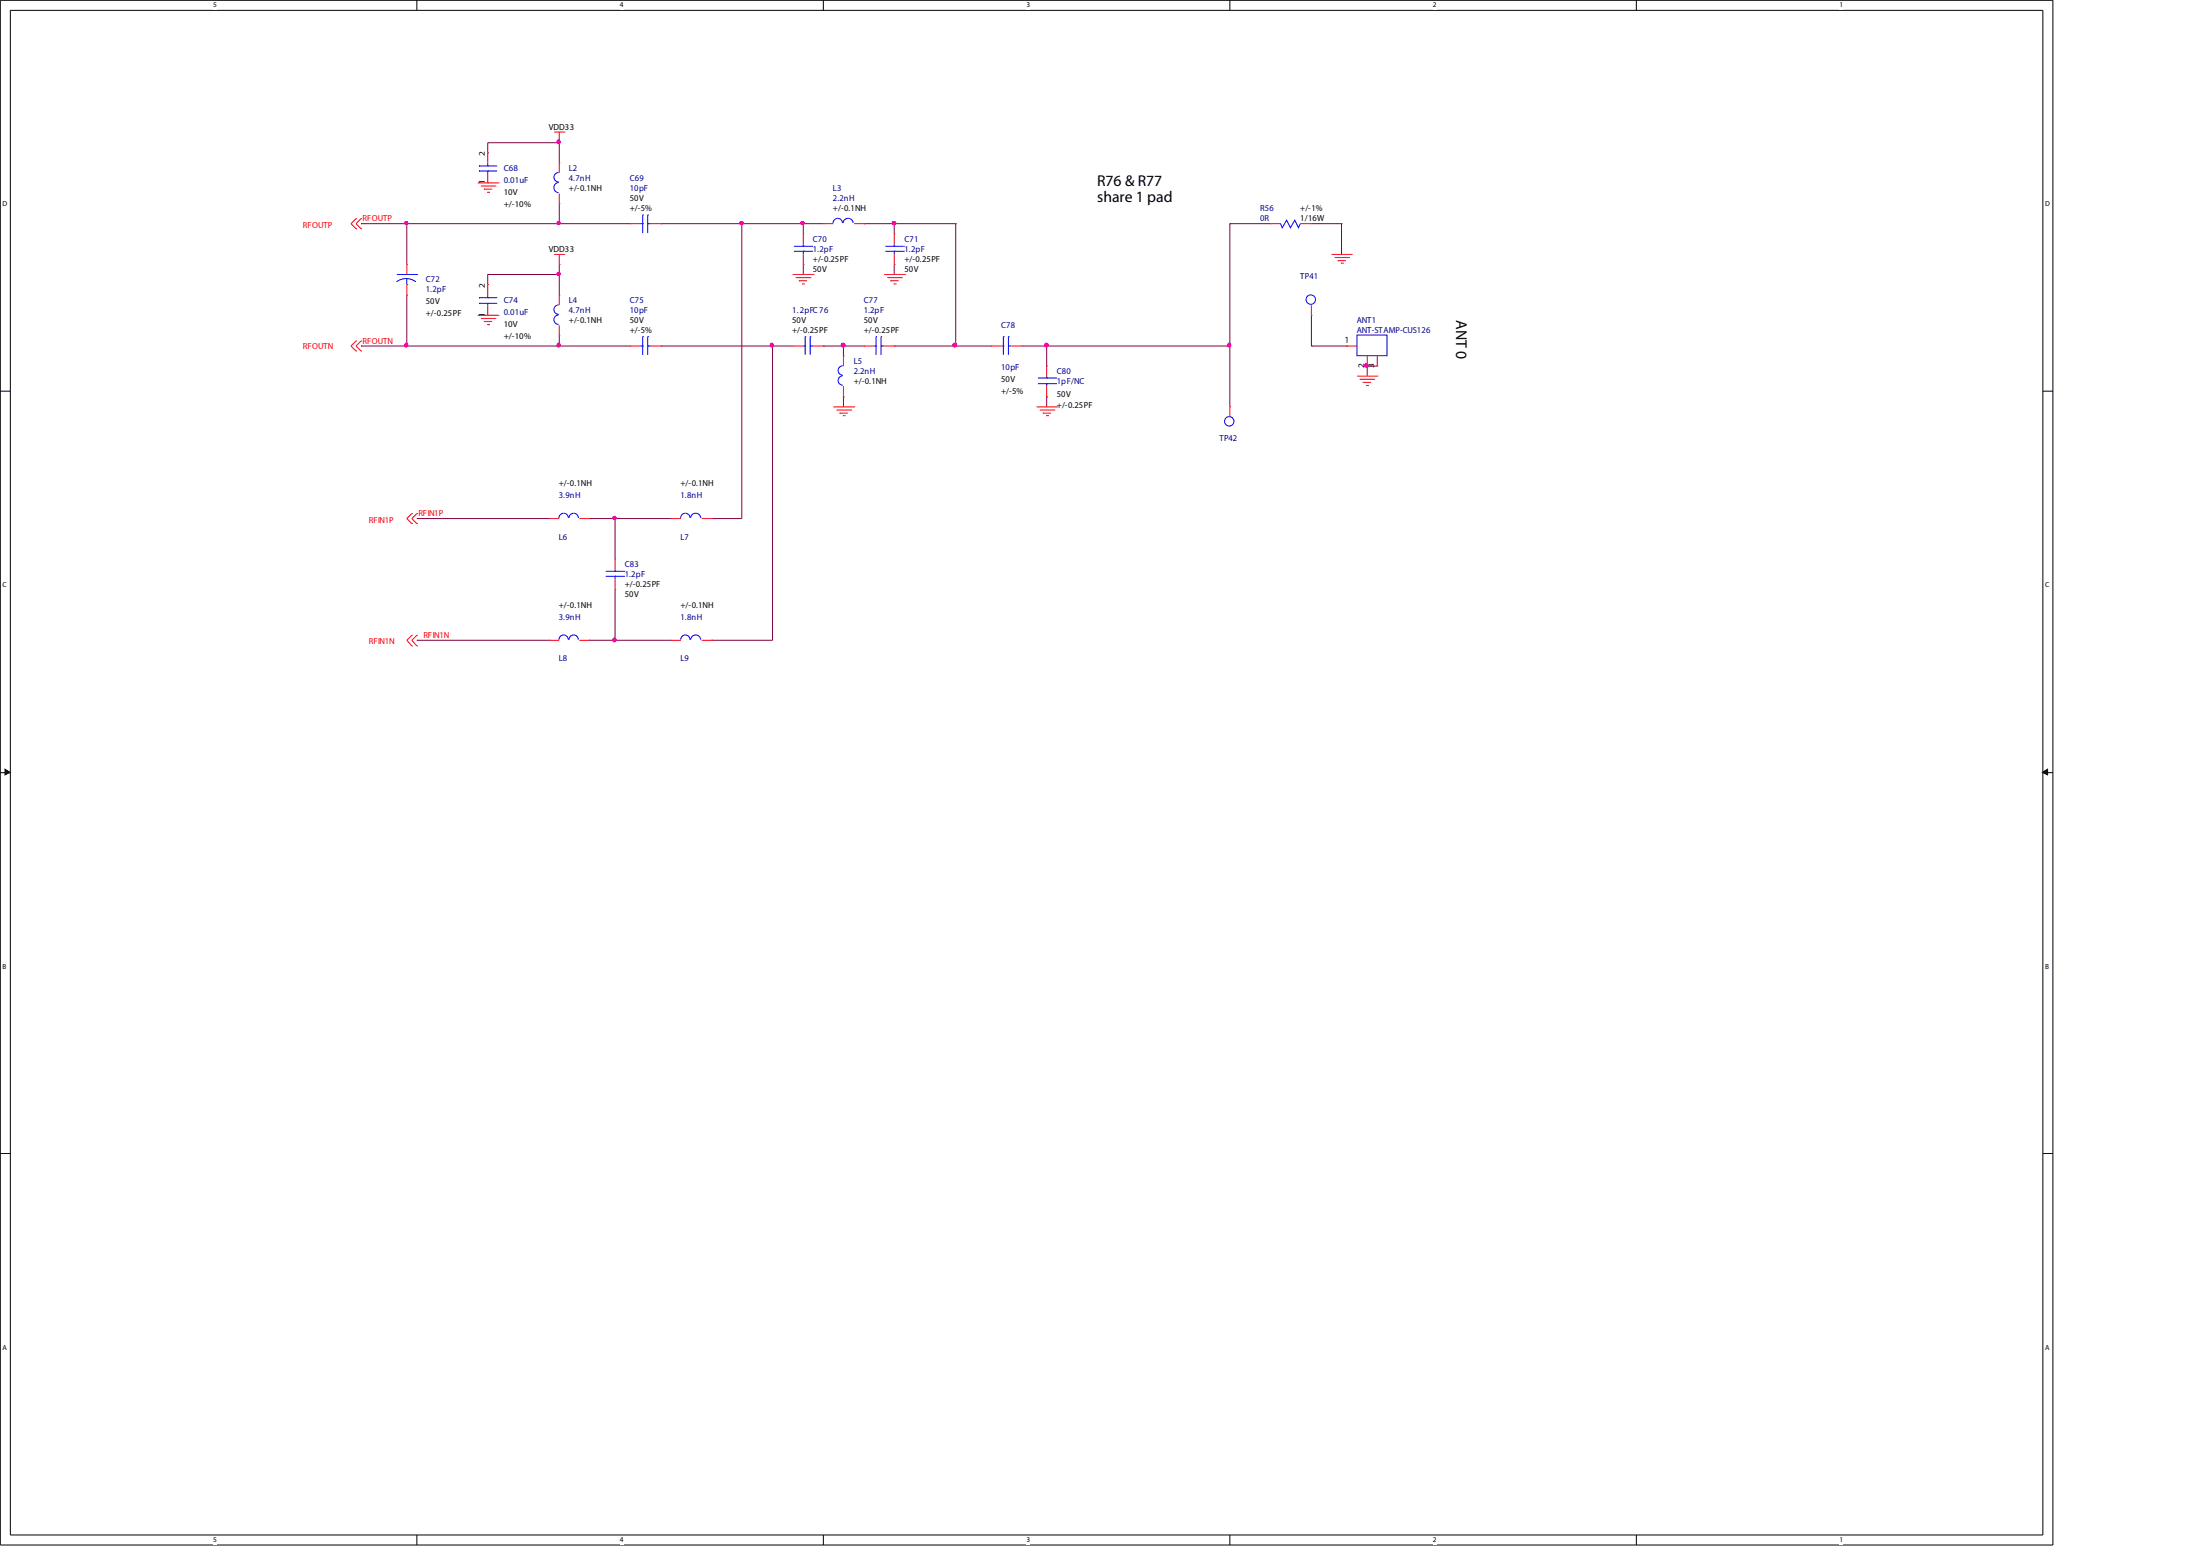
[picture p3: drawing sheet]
<svg xmlns="http://www.w3.org/2000/svg" width="297mm" height="210mm" viewBox="0 0 297 210" stroke-linecap="round" stroke-linejoin="round" font-family="sans-serif">
<!-- layer: Layer 1 -->
<path d="M0 0h277.1v208.5h-277.1zM1.4 1.4h274.3v205.7h-274.3z" fill="none" stroke="#000" stroke-width=".13"/>
<g fill="#fff">
<path d="M28.8 .2h.5v1.1h-.5z"/>
<path d="M28.8 207.3h.5v1.1h-.5z"/>
</g>
<path d="M56.3 0v1.4M56.3 207.1v1.4" fill="none" stroke="#000" stroke-width=".13"/>
<g fill="#fff">
<path d="M83.7 .2h.5v1.1h-.5z"/>
<path d="M83.7 207.3h.5v1.1h-.5z"/>
</g>
<path d="M111.1 0v1.4M111.1 207.1v1.4" fill="none" stroke="#000" stroke-width=".13"/>
<g fill="#fff">
<path d="M138.5 .2h.5v1.1h-.5z"/>
<path d="M138.5 207.3h.5v1.1h-.5z"/>
</g>
<path d="M166 0v1.4M166 207.1v1.4" fill="none" stroke="#000" stroke-width=".13"/>
<g fill="#fff">
<path d="M193.4 .2h.5v1.1h-.5z"/>
<path d="M193.4 207.3h.5v1.1h-.5z"/>
</g>
<path d="M220.9 0v1.4M220.9 207.1v1.4" fill="none" stroke="#000" stroke-width=".13"/>
<g fill="#fff">
<path d="M248.2 .2h.6v1.1h-.6z"/>
<path d="M248.2 207.3h.6v1.1h-.6z"/>
<path d="M.3 27h.6v1.1h-.6z"/>
<path d="M276 27h.6v1.1h-.6z"/>
<path d="M.3 78.4h.6v1.1h-.6z"/>
<path d="M276 78.4h.6v1.1h-.6z"/>
</g>
<path d="M0 52.8h1.4M275.7 52.8h1.4" fill="none" stroke="#000" stroke-width=".13"/>
<g fill="#fff">
<path d="M.3 129.9h.6v1.1h-.6z"/>
<path d="M276 129.9h.6v1.1h-.6z"/>
</g>
<path d="M0 104.3h1.4M.7 103.8l.7 .4-.7 .4zM275.7 104.2l.7-.4v.8zM275.7 104.3h1.4" fill="none" stroke="#000" stroke-width=".13"/>
<path d="M.7 103.8l.7 .4-.7 .4zM275.7 104.2l.7-.4v.8z" fill="#000"/>
<g fill="#fff">
<path d="M.3 181.3h.6v1.1h-.6z"/>
<path d="M276 181.3h.6v1.1h-.6z"/>
</g>
<path d="M0 155.7h1.4M275.7 155.7h1.4" fill="none" stroke="#000" stroke-width=".13"/>
<path d="M75.5 30.2h9.5M75.5 30.2h.1M100.1 30.2h.1M100.1 30.2h8.3M113.8 53.6h.1M113.8 53.6v1.3" fill="none" stroke="#800040" stroke-width=".13"/>
<circle cx="75.4" cy="30.1" r=".21" fill="#f0f"/>
<circle cx="75.4" cy="30.1" r=".21" fill="none" stroke="#f0f" stroke-width=".13"/>
<path d="M75.5 46.7h9.5M75.5 46.7h.1" fill="none" stroke="#800040" stroke-width=".13"/>
<circle cx="75.4" cy="46.5" r=".24" fill="#f0f"/>
<circle cx="75.4" cy="46.5" r=".24" fill="none" stroke="#f0f" stroke-width=".13"/>
<path d="M108.4 30.2h.1M108.4 30.2v1.3M104.3 46.7h2.7M104.3 46.7h.1" fill="none" stroke="#800040" stroke-width=".13"/>
<path d="M108.1 29.9h.4v.2v.1h-.4l-.1-.1z" fill-rule="evenodd" fill="#f0f"/>
<path d="M108.1 29.9h.4v.2v.1h-.4l-.1-.1z" fill="none" stroke="#f0f" stroke-width=".13"/>
<path d="M108.4 30.2h2.7M108.4 30.2h.1M120.7 30.2h.1M120.7 30.2h8.3" fill="none" stroke="#800040" stroke-width=".13"/>
<path d="M120.5 29.9h.3l.1 .2-.1 .1h-.3l-.1-.1z" fill-rule="evenodd" fill="#f0f"/>
<path d="M120.5 29.9h.3l.1 .2-.1 .1h-.3l-.1-.1z" fill="none" stroke="#f0f" stroke-width=".13"/>
<path d="M120.7 30.2h.1M120.7 30.2v1.3M111.1 46.7h2.7M111.1 46.7h.1M113.8 46.7h.1M113.8 46.7v1.3" fill="none" stroke="#800040" stroke-width=".13"/>
<circle cx="113.8" cy="46.6" r=".25" fill="#f0f"/>
<circle cx="113.8" cy="46.6" r=".25" fill="none" stroke="#f0f" stroke-width=".13"/>
<path d="M129 30.2h.1M129 30.2v16.5M113.8 46.7h.1M113.8 46.7h2.8" fill="none" stroke="#800040" stroke-width=".13"/>
<circle cx="128.9" cy="46.6" r=".25" fill="#f0f"/>
<circle cx="128.9" cy="46.6" r=".25" fill="none" stroke="#f0f" stroke-width=".13"/>
<path d="M108.4 35.7h.1M108.4 35.7v1.3M116.6 30.2h4.1M116.6 30.2h.1M120.7 35.7h.1M120.7 35.7v1.3M120.7 46.7h.1M120.7 46.7h8.3M83 70h7.6M83 70h.1" fill="none" stroke="#800040" stroke-width=".13"/>
<circle cx="82.9" cy="69.9" r=".21" fill="#f0f"/>
<circle cx="82.9" cy="69.9" r=".21" fill="none" stroke="#f0f" stroke-width=".13"/>
<path d="M83 70h.1M83 70v5.5M83 86.4h7.6M83 86.4h.1M96.1 86.4h8.2M96.1 86.4h.1" fill="none" stroke="#800040" stroke-width=".13"/>
<circle cx="82.9" cy="86.3" r=".24" fill="#f0f"/>
<circle cx="82.9" cy="86.3" r=".24" fill="none" stroke="#f0f" stroke-width=".13"/>
<path d="M129 46.7h4.7M129 46.7h.1M137.9 46.7h3.4M141.3 46.7h.1M141.3 46.7v2.7" fill="none" stroke="#800040" stroke-width=".13"/>
<circle cx="141.2" cy="46.6" r=".25" fill="#f0f"/>
<circle cx="141.2" cy="46.6" r=".25" fill="none" stroke="#f0f" stroke-width=".13"/>
<path d="M100.1 30.2h.1M100.1 30.2v39.8M141.3 53.6h.1M141.3 53.6v1.3M79.5 70h.1M79.5 70h3.5" fill="none" stroke="#800040" stroke-width=".13"/>
<path d="M99.9 29.9h.4v.2v.1h-.4l-.1-.1z" fill-rule="evenodd" fill="#f0f"/>
<path d="M99.9 29.9h.4v.2v.1h-.4l-.1-.1z" fill="none" stroke="#f0f" stroke-width=".13"/>
<path d="M89.2 30.2h10.9M89.2 30.2h.1M104.3 46.7h.1M104.3 46.7v39.7M96.1 70h4M96.1 70h.1" fill="none" stroke="#800040" stroke-width=".13"/>
<circle cx="104.2" cy="46.5" r=".24" fill="#f0f"/>
<circle cx="104.2" cy="46.5" r=".24" fill="none" stroke="#f0f" stroke-width=".13"/>
<path d="M89.2 46.7h.1M89.2 46.7h15.1M184.5 49.4h1.4M184.5 49.4h.1M184.5 49.4v1.4" fill="none" stroke="#800040" stroke-width=".13"/>
<path d="M184.2 49.2h.4l.1 .1-.1 .2h-.4l-.1-.2z" fill-rule="evenodd" fill="#f0f"/>
<path d="M184.2 49.2h.4l.1 .1-.1 .2h-.4l-.1-.2z" fill="none" stroke="#f0f" stroke-width=".13"/>
<g fill="none" stroke="#800040" stroke-width=".13">
<path d="M48.7 30.2h.1M48.7 30.2h26.8M54.9 30.2h.1M54.9 30.2v5.5M54.9 39.8v6.9M75.5 30.2h.1M75.5 27.5v2.7M48.7 46.7h.1M48.7 46.7h6.2M54.9 46.7h.1M56.3 70h.1M56.3 70h17.8"/>
<path d="M83 79.5h.1M83 79.5v6.9h-3.5M56.3 86.4h.1M56.3 86.4h17.8M79.5 86.4h.1"/>
</g>
<circle cx="54.8" cy="30.1" r=".21" fill="#f0f"/>
<circle cx="54.8" cy="30.1" r=".21" fill="none" stroke="#f0f" stroke-width=".13"/>
<path d="M75.5 19.3h.1M75.5 19.3v2.7" fill="none" stroke="#800040" stroke-width=".13"/>
<circle cx="75.4" cy="19.1" r=".24" fill="#f0f"/>
<circle cx="75.4" cy="19.1" r=".24" fill="none" stroke="#f0f" stroke-width=".13"/>
<path d="M54.9 46.7h.1M54.9 46.7h20.6M75.5 46.7h.1M75.5 45.3v1.4" fill="none" stroke="#800040" stroke-width=".13"/>
<circle cx="54.8" cy="46.5" r=".24" fill="#f0f"/>
<circle cx="54.8" cy="46.5" r=".24" fill="none" stroke="#f0f" stroke-width=".13"/>
<path d="M65.8 37h.1M65.8 37h9.7" fill="none" stroke="#800040" stroke-width=".13"/>
<circle cx="75.4" cy="37" r=".21" fill="#f0f"/>
<circle cx="75.4" cy="37" r=".21" fill="none" stroke="#f0f" stroke-width=".13"/>
<g fill="none" stroke="#800040" stroke-width=".13">
<path d="M75.5 19.3h.1M75.5 19.3h-9.7v1.3M65.8 20.6h.1M65.8 38.4h.1M65.8 37v1.4M75.5 37h.1M75.5 35.7h.1M75.5 35.7v4.1M166 30.2h.1M166 30.2v24.7M166 30.2h5.5M177 30.2h4.1"/>
<path d="M181.1 30.2h.1M181.1 34.3h.1M181.1 30.2v4.1M141.3 46.7h24.7M141.3 46.7h.1M166 46.7h.1M177 46.7h.1M177 46.7h4.7M177 42.5v4.2M181.7 46.7h.1"/>
</g>
<circle cx="165.9" cy="46.5" r=".24" fill="#f0f"/>
<circle cx="165.9" cy="46.5" r=".24" fill="none" stroke="#f0f" stroke-width=".13"/>
<g fill="none" stroke="#f00" stroke-width=".13">
<path d="M74.8 17.8h1.4M75.5 19.3h.1M75.5 17.8v1.5M76.2 17.8h.1M48 29.5h.1M48 30.9h.1M48 29.5l-.6 .7 .6 .7M48.7 29.5h.1M48.7 30.9h.1M48.7 29.5l-.7 .7 .7 .7M54.9 35.7h.1M54.9 39.8h.1"/>
<path d="M54.9 35.7v1.3M54.9 38.4v1.4M64.5 24.7h2.8M64.9 25.1h1.9M65.3 25.5h1.1M65.3 25.5h.1M65.7 26h.3M65.8 38.4h.1M65.8 24.7h.1M65.8 20.6h.1M65.8 20.6v1.4M65.8 23.3v1.4"/>
<path d="M65.8 38.4v1.4M66 26h.1M66.8 25.1h.1M67.3 24.7h.1M74.8 34.3h1.4M75.5 35.7h.1M75.5 39.8h.1M75.5 22h.1M75.5 27.5h.1M75.5 22v1.3M75.5 26.1v1.4M75.5 34.3v1.4"/>
<path d="M75.5 39.8v1.4M76.2 34.3h.1M85 30.2h1.4M85 30.2h.1M87.8 30.2h1.4M89.2 30.2h.1M107 37h2.8M107.4 37.5h1.9M107.8 37.9h1.1M107.8 37.9h.1M108.2 38.3h.3M108.4 31.5h.1"/>
<path d="M108.4 35.7h.1M108.4 31.5v1.5M108.4 34.3v1.4M108.5 38.3h.1M109.3 37.5h.1M109.8 37h.1M111.1 30.2h1.4M111.1 30.2h.1M115.3 30.2h1.3M116.6 30.2h.1M119.3 37h2.8M119.8 37.5h1.9"/>
<path d="M120.2 37.9h1.1M120.2 37.9h.1M120.6 38.3h.3M120.7 31.5h.1M120.7 35.7h.1M120.7 31.5v1.5M120.7 34.3v1.4M120.9 38.3h.1M121.7 37.5h.1M122.1 37h.1M171.5 30.2h1.3M171.5 30.2h.1"/>
<path d="M175.6 30.2h1.4M177 30.2h.1M179.7 34.3h2.7M180.1 34.8h2M180.6 35.2h1.1M180.6 35.2h.1M181 35.5h.2M181.2 35.5h.1M182.1 34.8h.1M182.4 34.3h.1M48 46h.1M48 47.4h.1"/>
<path d="M48 46l-.6 .7 .6 .7M48.7 46h.1M48.7 47.4h.1M48.7 46l-.7 .7 .7 .7M64.5 42.5h2.8M64.9 43h1.9M65.3 43.4h1.1M65.3 43.4h.1M65.7 43.8h.3M65.8 42.5h.1M65.8 41.2v1.3M66 43.8h.1"/>
<path d="M66.8 43h.1M67.3 42.5h.1M75.5 45.3h.1M75.5 43.9v1.4M85 46.7h1.4M85 46.7h.1M87.8 46.7h1.4M89.2 46.7h.1M107 46.7h.1M107 46.7h1.4M109.8 46.7h1.3M111.1 46.7h.1"/>
<path d="M112.5 54.9h2.8M112.9 55.3h2M113.3 55.8h1.1M113.3 55.8h.1M113.7 56.1h.3M113.8 53.6h.1M113.8 48h.1M113.8 48v1.4M113.8 52.1v1.5M114 56.1h.1M114.9 55.3h.1M115.3 54.9h.1"/>
<path d="M116.6 46.7h1.4M116.6 46.7h.1M119.3 46.7h1.4M120.7 46.7h.1M133.7 46.7h.1M133.7 46.7h1.5M136.5 46.7h1.4M137.9 46.7h.1M139.9 54.9h2.8M140.3 55.3h2M140.8 55.8h1.1M140.8 55.8h.1"/>
<path d="M141.2 56.1h.2M141.3 49.4h.1M141.3 53.6h.1M141.3 49.4v1.4M141.3 52.1v1.5M141.4 56.1h.1M142.3 55.3h.1M142.7 54.9h.1M166 54.9h.1M166 54.9v1.4M177 42.5h.1M177 41.2v1.3"/>
<path d="M181.7 46.7h.1M181.7 46.7h1.5M183.2 50.8h2.7M183.5 51.2h2M183.9 51.6h1.1M183.9 51.6h.1M184.4 52h.2M184.5 49.4h.1M184.5 48v1.4M184.6 52h.1M185.5 51.2h.1M185.9 50.8h.1"/>
<path d="M185.9 49.4h.1M185.9 48v1.4M55.6 69.3h.1M55.6 70.7h.1M55.6 69.3l-.7 .7 .7 .7M56.3 69.3h.1M56.3 70.7h.1M56.3 69.3l-.7 .7 .7 .7M74.1 70h.1M74.1 70h1.4M78.2 70h1.3M79.5 70h.1"/>
<path d="M83 75.5h.1M83 79.5h.1M83 75.5v1.3M83 78.2v1.3M90.6 70h1.3M90.6 70h.1M94.7 70h1.4M96.1 70h.1M55.6 85.7h.1M55.6 87.2h.1M55.6 85.7l-.7 .7 .7 .8M56.3 85.7h.1"/>
<path d="M56.3 87.2h.1M56.3 85.7l-.7 .7 .7 .8M74.1 86.4h.1M74.1 86.4h1.4M78.2 86.4h1.3M79.5 86.4h.1M90.6 86.4h1.3M90.6 86.4h.1M94.7 86.4h1.4M96.1 86.4h.1"/>
</g>
<g fill="none" stroke="#00f" stroke-width=".13">
<path d="M53.5 38a2.14 2.14 0 0 1 2.6 0M53.6 37h2.7M54.9 38.4h.1M54.9 37.6v.8M56.3 37h.1M64.6 22.4h2.5M64.6 23.1h2.5M64.6 22.4h.1M64.6 23.1h.1M65.8 23.1h.1M65.8 22.4h.1M65.8 22v.4"/>
<path d="M65.8 23.1v.2M65.8 39.8v.4M75.4 24.6a.68 .68 0 0 0-.6 .7 .68 .68 0 0 0 .6 .7M75.4 23.3a.63 .63 0 0 0-.6 .6 .63 .63 0 0 0 .6 .7M86.4 30.2h.3M86.7 30.2h.1M86.7 29h.1M86.7 29v2.5M87.4 30.2h.4M87.4 29h.1M87.4 30.2h.1M87.4 29v2.5"/>
<path d="M107.1 33.9h2.5M107.1 33.2h2.5M108.4 33.2h.1M108.4 33.9h.1M108.4 33v.2M108.4 33.9v.4M109.6 33.9h.1M109.6 33.2h.1M113.7 30.1a.64 .64 0 0 0-.6-.6 .64 .64 0 0 0-.7 .6M115.1 30.1a.68 .68 0 0 0-.6-.6 .68 .68 0 0 0-.7 .6M119.5 33.9h2.5M119.5 33.2h2.5"/>
<path d="M120.7 33.2h.1M120.7 33.9h.1M120.7 33v.2M120.7 33.9v.4M122 33.9h.1M122 33.2h.1M172.8 30.1l.3 .6 .6-1 .5 1 .6-1 .5 1 .2-.6M64.6 40.2h2.5M64.6 40.9h2.5M64.6 40.2h.1M64.6 40.9h.1M65.8 40.9h.1"/>
<path d="M65.8 40.2h.1M65.8 40.9v.3M75.4 42.5a.63 .63 0 0 0-.6 .6 .63 .63 0 0 0 .6 .7M75.4 41.1a.63 .63 0 0 0-.6 .7 .63 .63 0 0 0 .6 .6M86.4 46.7h.3M86.7 46.7h.1M86.7 45.4h.1M86.7 45.4v2.5M87.4 46.7h.4M87.4 45.4h.1M87.4 46.7h.1M87.4 45.4v2.5"/>
<path d="M108.4 46.7h.3M108.7 46.7h.1M108.7 45.4h.1M108.7 45.4v2.5M109.3 45.4h.1M109.3 46.7h.1M109.3 45.4v2.5M109.3 46.7h.5M113.7 49.4a.63 .63 0 0 0-.6 .6 .63 .63 0 0 0 .6 .6M113.7 50.7a.63 .63 0 0 0-.6 .7 .63 .63 0 0 0 .6 .6M118 46.7h.2M118.2 46.7h.1"/>
<path d="M118.2 45.4h.1M118.2 45.4v2.5M118.9 45.4h.1M118.9 46.7h.1M118.9 45.4v2.5M118.9 46.7h.4M135.2 46.7h.2M135.4 46.7h.1M135.4 45.4h.1M135.4 45.4v2.5M136.1 45.4h.1M136.1 46.7h.1"/>
<path d="M136.1 45.4v2.5M136.1 46.7h.4M140.1 51.8h2.4M140.1 51h2.4M141.3 51h.1M141.3 51.8h.1M141.3 50.8v.2M141.3 51.8v.3M142.5 51.8h.1M142.5 51h.1M183.1 45.2h4.1v2.8h-4.1zM75.4 69.9a.64 .64 0 0 1 .7-.6 .64 .64 0 0 1 .6 .6"/>
<path d="M76.8 69.9a.64 .64 0 0 1 .6-.6 .64 .64 0 0 1 .7 .6M81.7 77.8h2.5M81.7 77.1h2.5M83 77.1h.1M83 77.8h.1M83 76.8v.3M83 77.8v.4M84.2 77.8h.1M84.2 77.1h.1M91.9 69.9a.63 .63 0 0 1 .6-.6 .63 .63 0 0 1 .6 .6M93.2 69.9a.68 .68 0 0 1 .7-.6 .68 .68 0 0 1 .7 .6M75.4 86.3a.64 .64 0 0 1 .7-.6 .64 .64 0 0 1 .6 .6"/>
<path d="M76.8 86.3a.64 .64 0 0 1 .6-.6 .64 .64 0 0 1 .7 .6M91.9 86.3a.63 .63 0 0 1 .6-.6 .63 .63 0 0 1 .6 .6M93.2 86.3a.68 .68 0 0 1 .7-.6 .68 .68 0 0 1 .7 .6"/>
<circle cx="165.9" cy="56.9" r=".64"/>
<circle cx="176.9" cy="40.4" r=".64"/>
</g>
<circle cx="75.4" cy="30.1" r=".21" fill="#f0f"/>
<circle cx="75.4" cy="30.1" r=".21" fill="none" stroke="#f0f" stroke-width=".13"/>
<circle cx="75.4" cy="46.5" r=".24" fill="#f0f"/>
<circle cx="75.4" cy="46.5" r=".24" fill="none" stroke="#f0f" stroke-width=".13"/>
<path d="M108.1 29.9h.4v.2v.1h-.4l-.1-.1z" fill-rule="evenodd" fill="#f0f"/>
<path d="M108.1 29.9h.4v.2v.1h-.4l-.1-.1z" fill="none" stroke="#f0f" stroke-width=".13"/>
<path d="M120.5 29.9h.3l.1 .2-.1 .1h-.3l-.1-.1z" fill-rule="evenodd" fill="#f0f"/>
<path d="M120.5 29.9h.3l.1 .2-.1 .1h-.3l-.1-.1z" fill="none" stroke="#f0f" stroke-width=".13"/>
<circle cx="113.8" cy="46.6" r=".25" fill="#f0f"/>
<circle cx="113.8" cy="46.6" r=".25" fill="none" stroke="#f0f" stroke-width=".13"/>
<circle cx="128.9" cy="46.6" r=".25" fill="#f0f"/>
<circle cx="128.9" cy="46.6" r=".25" fill="none" stroke="#f0f" stroke-width=".13"/>
<circle cx="82.9" cy="69.9" r=".21" fill="#f0f"/>
<circle cx="82.9" cy="69.9" r=".21" fill="none" stroke="#f0f" stroke-width=".13"/>
<circle cx="82.9" cy="86.3" r=".24" fill="#f0f"/>
<circle cx="82.9" cy="86.3" r=".24" fill="none" stroke="#f0f" stroke-width=".13"/>
<circle cx="141.2" cy="46.6" r=".25" fill="#f0f"/>
<circle cx="141.2" cy="46.6" r=".25" fill="none" stroke="#f0f" stroke-width=".13"/>
<path d="M99.9 29.9h.4v.2v.1h-.4l-.1-.1z" fill-rule="evenodd" fill="#f0f"/>
<path d="M99.9 29.9h.4v.2v.1h-.4l-.1-.1z" fill="none" stroke="#f0f" stroke-width=".13"/>
<circle cx="104.2" cy="46.5" r=".24" fill="#f0f"/>
<circle cx="104.2" cy="46.5" r=".24" fill="none" stroke="#f0f" stroke-width=".13"/>
<path d="M184.2 49.2h.4l.1 .1-.1 .2h-.4l-.1-.2z" fill-rule="evenodd" fill="#f0f"/>
<path d="M184.2 49.2h.4l.1 .1-.1 .2h-.4l-.1-.2z" fill="none" stroke="#f0f" stroke-width=".13"/>
<circle cx="54.8" cy="30.1" r=".21" fill="#f0f"/>
<circle cx="54.8" cy="30.1" r=".21" fill="none" stroke="#f0f" stroke-width=".13"/>
<circle cx="75.4" cy="19.1" r=".24" fill="#f0f"/>
<circle cx="75.4" cy="19.1" r=".24" fill="none" stroke="#f0f" stroke-width=".13"/>
<circle cx="54.8" cy="46.5" r=".24" fill="#f0f"/>
<circle cx="54.8" cy="46.5" r=".24" fill="none" stroke="#f0f" stroke-width=".13"/>
<circle cx="75.4" cy="37" r=".21" fill="#f0f"/>
<circle cx="75.4" cy="37" r=".21" fill="none" stroke="#f0f" stroke-width=".13"/>
<circle cx="165.9" cy="46.5" r=".24" fill="#f0f"/>
<circle cx="165.9" cy="46.5" r=".24" fill="none" stroke="#f0f" stroke-width=".13"/>
<g font-size="2.1">
<text x="148.1" y="25.1">R76 &amp; R77</text>
<text x="148.1" y="27.3">share 1 pad</text>
<text x="196.5" y="43.2" transform="rotate(90 196.5 43.2)">ANT 0</text>
</g>
<text font-size="1.3" x="181.5" y="46.3">1</text>
<g font-size="1.2">
<text x="74.1" y="17.5">VDD33</text>
<text x="65.4" y="21" transform="rotate(-90 65.4 21)">2</text>
<text x="65.4" y="24.9" transform="rotate(-90 65.4 24.9)">1</text>
<text x="68" y="26.3">10V</text>
<text x="68" y="27.9">+/-10%</text>
<text x="76.8" y="25.7">+/-0.1NH</text>
<text x="85" y="27.2">50V</text>
<text x="85" y="28.5">+/-5%</text>
<text x="112.4" y="28.5">+/-0.1NH</text>
<text x="175.5" y="28.5">+/-1%</text>
<text x="175.5" y="29.9">1/16W</text>
<text x="74.1" y="34">VDD33</text>
<text x="109.7" y="35.4">+/-0.25PF</text>
<text x="122.1" y="35.4">+/-0.25PF</text>
<text x="57.5" y="41">50V</text>
<text x="65.4" y="38.9" transform="rotate(-90 65.4 38.9)">2</text>
<text x="109.7" y="36.7">50V</text>
<text x="122.1" y="36.7">50V</text>
<text x="57.5" y="42.7">+/-0.25PF</text>
<text x="65.4" y="42.8" transform="rotate(-90 65.4 42.8)">1</text>
<text x="68" y="44.1">10V</text>
<text x="68" y="45.8">+/-10%</text>
<text x="76.8" y="43.6">+/-0.1NH</text>
<text x="85" y="43.6">50V</text>
<text x="85" y="45">+/-5%</text>
<text x="106.9" y="43.6">50V</text>
<text x="106.9" y="45">+/-0.25PF</text>
<text x="116.6" y="43.6">50V</text>
<text x="116.6" y="45">+/-0.25PF</text>
<text x="115.2" y="51.8">+/-0.1NH</text>
<text x="135.1" y="51.6">50V</text>
<text x="135.1" y="53.2">+/-5%</text>
<text x="142.7" y="53.5">50V</text>
<text x="184.1" y="49.6" transform="rotate(-90 184.1 49.6)">2</text>
<text x="185.5" y="49.6" transform="rotate(-90 185.5 49.6)">3</text>
<text x="142.7" y="55.1">+/-0.25PF</text>
<text x="75.4" y="65.5">+/-0.1NH</text>
<text x="91.9" y="65.5">+/-0.1NH</text>
<text x="75.4" y="82">+/-0.1NH</text>
<text x="84.3" y="80.6">50V</text>
<text x="84.3" y="79.2">+/-0.25PF</text>
<text x="91.9" y="82">+/-0.1NH</text>
</g>
<g font-size="1.2" fill="#000080">
<text x="68" y="23">C68</text>
<text x="76.8" y="23">L2</text>
<text x="68" y="24.6">0.01uF</text>
<text x="76.8" y="24.4">4.7nH</text>
<text x="85" y="24.4">C69</text>
<text x="85" y="25.7">10pF</text>
<text x="112.4" y="25.7">L3</text>
<text x="112.4" y="27.2">2.2nH</text>
<text x="170.1" y="28.5">R56</text>
<text x="170.1" y="29.9">0R</text>
<text x="109.7" y="32.6">C70</text>
<text x="109.7" y="34">1.2pF</text>
<text x="122.1" y="32.6">C71</text>
<text x="122.1" y="34">1.2pF</text>
<text x="57.5" y="38.1">C72</text>
<text x="57.5" y="39.4">1.2pF</text>
<text x="68" y="40.9">C74</text>
<text x="76.8" y="40.9">L4</text>
<text x="85" y="40.9">C75</text>
<text x="116.6" y="40.9">C77</text>
<text x="175.5" y="37.6">TP41</text>
<text x="68" y="42.5">0.01uF</text>
<text x="76.8" y="42.2">4.7nH</text>
<text x="85" y="42.2">10pF</text>
<text x="106.9" y="42.2">1.2pFC76</text>
<text x="116.6" y="42.2">1.2pF</text>
<text x="135.1" y="44.3">C78</text>
<text x="183.1" y="43.6">ANT1</text>
<text x="183.1" y="45">ANT-STAMP-CUS126</text>
<text x="115.2" y="49.1">L5</text>
<text x="115.2" y="50.5">2.2nH</text>
<text x="135.1" y="50">10pF</text>
<text x="142.7" y="50.5">C80</text>
<text x="142.7" y="51.8">1pF/NC</text>
<text x="164.6" y="59.5">TP42</text>
<text x="75.4" y="67.2">3.9nH</text>
<text x="91.9" y="67.2">1.8nH</text>
<text x="75.4" y="72.8">L6</text>
<text x="84.3" y="76.5">C83</text>
<text x="84.3" y="77.9">1.2pF</text>
<text x="91.9" y="72.8">L7</text>
<text x="75.4" y="83.7">3.9nH</text>
<text x="91.9" y="83.7">1.8nH</text>
<text x="75.4" y="89.2">L8</text>
<text x="91.9" y="89.2">L9</text>
</g>
<g font-size="1.2" fill="#f00">
<text x="48.9" y="29.9">RFOUTP</text>
<text x="40.9" y="30.7">RFOUTP</text>
<text x="40.9" y="47.2">RFOUTN</text>
<text x="48.9" y="46.4">RFOUTN</text>
<text x="49.8" y="70.5">RFIN1P</text>
<text x="56.5" y="69.7">RFIN1P</text>
<text x="49.8" y="87">RFIN1N</text>
<text x="57.1" y="86.1">RFIN1N</text>
</g>
<g font-size="1">
<text x="28.8" y="1">5</text>
<text x="83.7" y="1">4</text>
<text x="138.5" y="1">3</text>
<text x="193.4" y="1">2</text>
<text x="248.3" y="1">1</text>
<text x=".3" y="27.8">D</text>
<text x="276" y="27.8">D</text>
<text x=".3" y="79.2">C</text>
<text x="276" y="79.2">C</text>
<text x=".3" y="130.7">B</text>
<text x="276" y="130.7">B</text>
<text x=".3" y="182.1">A</text>
<text x="276" y="182.1">A</text>
<text x="28.8" y="208.1">5</text>
<text x="83.7" y="208.1">4</text>
<text x="138.5" y="208.1">3</text>
<text x="193.4" y="208.1">2</text>
<text x="248.3" y="208.1">1</text>
</g>
</svg>
